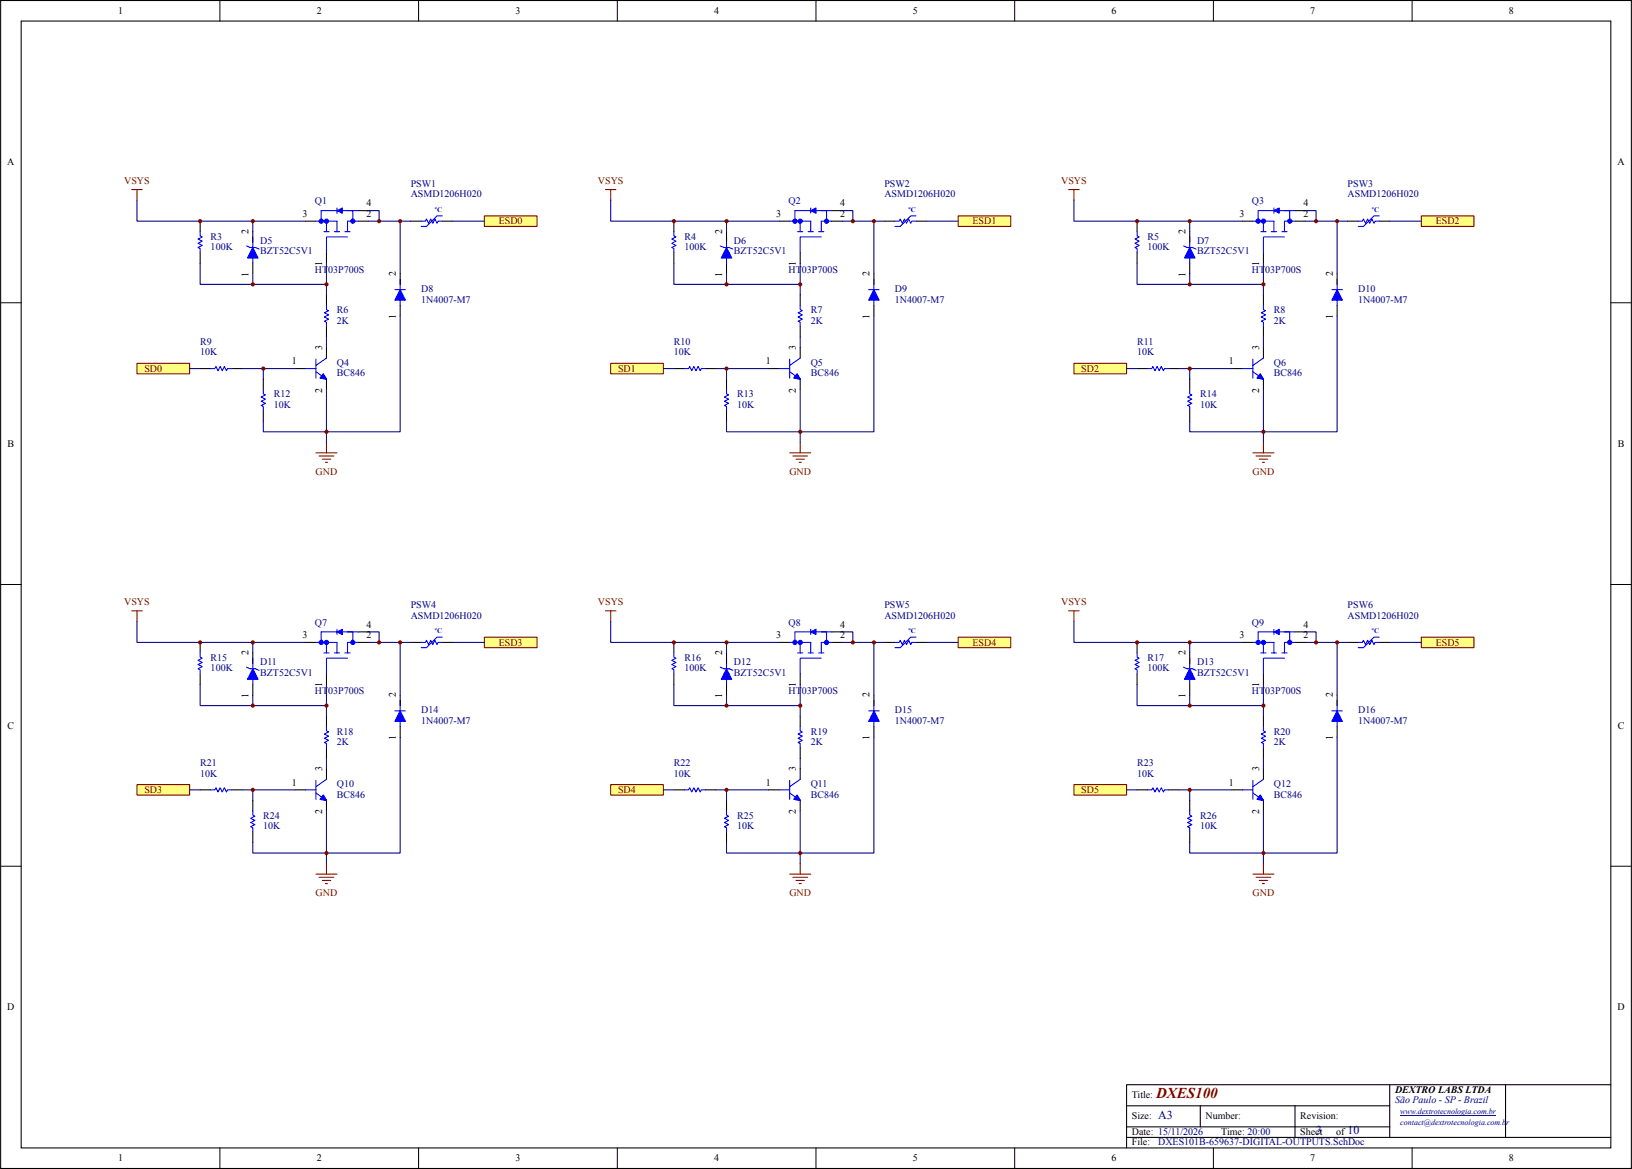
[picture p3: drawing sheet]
<svg xmlns="http://www.w3.org/2000/svg" width="394mm" height="282mm" viewBox="0 0 394 282" stroke-linecap="round" stroke-linejoin="round" font-family="sans-serif">
<path d="M.2 .1h393.3v281.7h-393.3zM5.1 5.1h383.5v271.7h-383.5z" fill="none" stroke="#000" stroke-width=".25"/>
<g fill="none" stroke="#000" stroke-width=".24">
<path d="M53 .1v5M101 .1v5M148.9 .1v5M196.8 .1v5M244.8 .1v5M292.7 .1v5M340.7 .1v5M.2 73h4.9M388.6 73h4.9M.2 140.9h4.9M388.6 140.9h4.9M.2 208.9h4.9"/>
<path d="M388.6 208.9h4.9M53 276.8v5M101 276.8v5M148.9 276.8v5M196.8 276.8v5M244.8 276.8v5M292.7 276.8v5M340.7 276.8v5"/>
</g>
<path d="M33 87.6h12.7v2.6h-12.7z" fill="#ffff80" stroke="#800000" stroke-width=".25"/>
<path d="M337.8 268.9h23.1" fill="none" stroke="#000080" stroke-width=".24"/>
<g fill="none" stroke="#000" stroke-width=".25">
<path d="M48.3 53.3v2.6M61 55.9v2.5M73.7 53.3h2.5M86.4 53.3h2.5M86.4 50.8h2.5M99.1 53.3h2.5M106.7 53.3h2.5M48.3 61v2.5M61 63.5v2.5M78.8 61v2.5M78.8 71.1v2.5M78.8 78.7v2.6"/>
<path d="M96.5 66v2.6M96.5 73.6v2.6M48.3 88.9h2.5M55.9 88.9h2.5M63.5 91.4v2.6M63.5 99v2.6M71.1 88.9h2.6M78.8 83.8v2.5M78.8 91.4v2.6M271.8 266.7h63.5M271.8 274.3h116.8M271.8 271.7h63.5"/>
<path d="M289.5 266.7v5M312.4 266.7v7.6M335.3 261.6v12.7M363.2 261.6h-91.4v15.2M388.6 261.6h-25.4v12.7"/>
</g>
<g fill="none" stroke="#00f" stroke-width=".25">
<path d="M48.3 55.9v1l.5 .2-1 .6 1 .5-1 .5 1 .5-1 .5 .5 .2v1.1M59.5 59.3l.8 .4h1.3l.9 .4M61 57.1v2.6M76.2 53.3h5.1v2.6M78.1 55.9h1.3M78.8 53.3v2.6M80.7 55.9h1.2M81.3 50.2v1.2M83.2 55.9h1.3M83.8 57.1h-5v3.9M85.1 50.8v2.5M86.4 53.3h-2.6v2.6"/>
<path d="M86.4 50.8h-8.9v2.5M101.6 53.3h1l.3-.5 .5 1 .5-1 .5 1 .5-1 .5 1 .3-.5h1M106.7 52.1h-1.3l-2.5 2.5h-1.3M60.3 61h1.3M61 61v2.5M78.8 73.6v1.1l.5 .2-1.1 .5 1.1 .5-1.1 .5 1.1 .6-1.1 .5 .6 .2v1M95.3 69.8h2.5M95.9 71.1h1.3M96.5 67.3v2.5M96.5 71.1v2.5M50.8 88.9h1l.3-.5 .5 1 .5-1 .5 1 .5-1 .5 1 .3-.5h1M63.5 94v1l.5 .2-1 .5 1 .6-1 .5 1 .5-1 .5 .5 .2v1"/>
<path d="M73.7 88.9h2.5M76.2 89.6l2.6 1.8M76.2 86.6v4.6M78 90.2l.8 1.2-1.6-.2zM78.8 86.3l-2.6 1.8"/>
</g>
<g fill="#00f" stroke="#00f" stroke-width=".25">
<path d="M81.3 50.8l1.3-.6v1.2z"/>
<path d="M78 90.2l.8 1.2-1.6-.2z"/>
<path d="M96.5 69.8l1.3 2.6h-2.5z"/>
<path d="M61 59.7l1.2 2.5h-2.5z"/>
<circle cx="78.8" cy="53.3" r=".51"/>
<circle cx="77.5" cy="53.3" r=".51"/>
<circle cx="85.1" cy="53.3" r=".51"/>
</g>
<path d="M31.8 45.7h2.5M33 45.7v2.6M76.2 109.2h5.1M77 110h3.5M77.7 110.7h2.1M78.5 111.5h.5M78.8 106.7v2.5" fill="none" stroke="#800000" stroke-width=".25"/>
<g fill="#ffff80" stroke="#800000" stroke-width=".25">
<path d="M116.9 52.1h12.6v2.5h-12.6z"/>
<path d="M147.3 87.6h12.7v2.6h-12.7z"/>
</g>
<g fill="none" stroke="#000" stroke-width=".25">
<path d="M162.6 53.3v2.6M175.3 55.9v2.5M188 53.3h2.5M200.7 53.3h2.5M200.7 50.8h2.5M213.4 53.3h2.5M221 53.3h2.5M162.6 61v2.5M175.3 63.5v2.5M193 61v2.5M193 71.1v2.5M193 78.7v2.6"/>
<path d="M210.8 66v2.6M210.8 73.6v2.6M162.6 88.9h2.5M170.2 88.9h2.5M175.3 91.4v2.6M175.3 99v2.6M185.4 88.9h2.6M193 83.8v2.5M193 91.4v2.6"/>
</g>
<g fill="none" stroke="#00f" stroke-width=".25">
<path d="M162.6 55.9v1l.5 .2-1 .6 1 .5-1 .5 1 .5-1 .5 .5 .2v1.1M173.7 59.3l.9 .4h1.3l.9 .4M175.3 57.1v2.6M190.5 53.3h5.1v2.6M192.4 55.9h1.3M193 53.3v2.6M194.9 55.9h1.3M195.6 50.2v1.2M197.5 55.9h1.3M198.1 57.1h-5.1v3.9M199.4 50.8v2.5M200.7 53.3h-2.6v2.6"/>
<path d="M200.7 50.8h-8.9v2.5M215.9 53.3h1l.3-.5 .5 1 .5-1 .5 1 .5-1 .5 1 .3-.5h1M221 52.1h-1.3l-2.5 2.5h-1.3M174.6 61h1.3M175.3 61v2.5M193 73.6v1.1l.5 .2-1 .5 1 .5-1 .5 1 .6-1 .5 .5 .2v1M209.5 69.8h2.6M210.2 71.1h1.3M210.8 67.3v2.5M210.8 71.1v2.5M165.1 88.9h1l.3-.5 .5 1 .5-1 .5 1 .5-1 .5 1 .3-.5h1M175.3 94v1l.5 .2-1 .5 1 .6-1 .5 1 .5-1 .5 .5 .2v1"/>
<path d="M188 88.9h2.5M190.5 89.6l2.5 1.8M190.5 86.6v4.6M192.3 90.2l.7 1.2-1.5-.2zM193 86.3l-2.5 1.8"/>
</g>
<g fill="#00f" stroke="#00f" stroke-width=".25">
<path d="M195.6 50.8l1.2-.6v1.2z"/>
<path d="M192.3 90.2l.7 1.2-1.5-.2z"/>
<path d="M210.8 69.8l1.3 2.6h-2.6z"/>
<path d="M175.3 59.7l1.2 2.5h-2.5z"/>
<circle cx="193" cy="53.3" r=".51"/>
<circle cx="191.8" cy="53.3" r=".51"/>
<circle cx="199.4" cy="53.3" r=".51"/>
</g>
<path d="M146.1 45.7h2.5M147.3 45.7v2.6M190.5 109.2h5.1M191.3 110h3.5M192 110.7h2.1M192.8 111.5h.5M193 106.7v2.5" fill="none" stroke="#800000" stroke-width=".25"/>
<g fill="#ffff80" stroke="#800000" stroke-width=".25">
<path d="M231.1 52.1h12.7v2.5h-12.7z"/>
<path d="M259.1 87.6h12.7v2.6h-12.7z"/>
</g>
<g fill="none" stroke="#000" stroke-width=".25">
<path d="M274.3 53.3v2.6M287 55.9v2.5M299.7 53.3h2.5M312.4 53.3h2.5M312.4 50.8h2.5M325.1 53.3h2.5M332.7 53.3h2.6M274.3 61v2.5M287 63.5v2.5M304.8 61v2.5M304.8 71.1v2.5M304.8 78.7v2.6"/>
<path d="M322.6 66v2.6M322.6 73.6v2.6M274.3 88.9h2.5M281.9 88.9h2.6M287 91.4v2.6M287 99v2.6M297.2 88.9h2.5M304.8 83.8v2.5M304.8 91.4v2.6"/>
</g>
<g fill="none" stroke="#00f" stroke-width=".25">
<path d="M274.3 55.9v1l.5 .2-1 .6 1 .5-1 .5 1 .5-1 .5 .5 .2v1.1M285.5 59.3l.9 .4h1.2l.9 .4M287 57.1v2.6M302.2 53.3h5.1v2.6M304.1 55.9h1.3M304.8 53.3v2.6M306.7 55.9h1.3M307.3 50.2v1.2M309.2 55.9h1.3M309.9 57.1h-5.1v3.9M311.1 50.8v2.5M312.4 53.3h-2.5v2.6"/>
<path d="M312.4 50.8h-8.9v2.5M327.6 53.3h1.1l.2-.5 .5 1 .5-1 .5 1 .5-1 .6 1 .2-.5h1M332.7 52.1h-1.2l-2.6 2.5h-1.3M286.4 61h1.2M287 61v2.5M304.8 73.6v1.1l.5 .2-1 .5 1 .5-1 .5 1 .6-1 .5 .5 .2v1M321.3 69.8h2.5M321.9 71.1h1.3M322.6 67.3v2.5M322.6 71.1v2.5M276.8 88.9h1.1l.2-.5 .5 1 .5-1 .5 1 .5-1 .6 1 .2-.5h1M287 94v1l.5 .2-1 .5 1 .6-1 .5 1 .5-1 .5 .5 .2v1"/>
<path d="M299.7 88.9h2.5M302.2 89.6l2.6 1.8M302.2 86.6v4.6M304 90.2l.8 1.2-1.5-.2zM304.8 86.3l-2.6 1.8"/>
</g>
<g fill="#00f" stroke="#00f" stroke-width=".25">
<path d="M307.3 50.8l1.3-.6v1.2z"/>
<path d="M304 90.2l.8 1.2-1.5-.2z"/>
<path d="M322.6 69.8l1.2 2.6h-2.5z"/>
<path d="M287 59.7l1.3 2.5h-2.6z"/>
<circle cx="304.8" cy="53.3" r=".51"/>
<circle cx="303.5" cy="53.3" r=".51"/>
<circle cx="311.1" cy="53.3" r=".51"/>
</g>
<path d="M257.8 45.7h2.5M259.1 45.7v2.6M302.2 109.2h5.1M303 110h3.6M303.8 110.7h2M304.5 111.5h.5M304.8 106.7v2.5" fill="none" stroke="#800000" stroke-width=".25"/>
<g fill="#ffff80" stroke="#800000" stroke-width=".25">
<path d="M342.9 52.1h12.7v2.5h-12.7z"/>
<path d="M33 189.2h12.7v2.5h-12.7z"/>
</g>
<g fill="none" stroke="#000" stroke-width=".25">
<path d="M48.3 154.9v2.6M61 157.5v2.5M73.7 154.9h2.5M86.4 154.9h2.5M86.4 152.4h2.5M99.1 154.9h2.5M106.7 154.9h2.5M48.3 162.5v2.6M61 165.1v2.5M78.8 162.5v2.6M78.8 172.7v2.5M96.5 167.6v2.6"/>
<path d="M96.5 175.2v2.6M48.3 190.5h2.5M55.9 190.5h2.5M61 193v2.6M71.1 190.5h2.6M78.8 180.3v2.6M78.8 185.4v2.5M78.8 193v2.6M61 200.6v2.6"/>
</g>
<g fill="none" stroke="#00f" stroke-width=".25">
<path d="M48.3 157.5v1l.5 .2-1 .5 1 .5-1 .6 1 .5-1 .5 .5 .2v1M61 158.7v2.6M76.2 154.9h5.1v2.6M78.1 157.5h1.3M78.8 154.9v2.6M80.7 157.5h1.2M81.3 151.7v1.3M83.2 157.5h1.3M83.8 158.7h-5v3.8M85.1 152.4v2.5M86.4 154.9h-2.6v2.6M86.4 152.4h-8.9v2.5"/>
<path d="M101.6 154.9h1l.3-.5 .5 1 .5-1 .5 1 .5-1 .5 1 .3-.5h1M106.7 153.6h-1.3l-2.5 2.6h-1.3M59.5 160.9l.8 .4h1.3l.9 .3M60.3 162.5h1.3M61 162.5v2.6M78.8 175.2v1.1l.5 .2-1.1 .5 1.1 .5-1.1 .5 1.1 .5-1.1 .5 .6 .3v1M95.3 171.4h2.5M95.9 172.7h1.3M96.5 168.9v2.5M96.5 172.7v2.5M50.8 190.5h1l.3-.5 .5 1 .5-1 .5 1 .5-1 .5 1 .3-.5h1M61 195.6v1l.5 .2-1 .5 1 .5-1 .5 1 .6-1 .5 .5 .2v1"/>
<path d="M73.7 190.5h2.5M76.2 191.2l2.6 1.8M76.2 188.2v4.6M78 191.7l.8 1.3-1.6-.2zM78.8 187.9l-2.6 1.8"/>
</g>
<g fill="#00f" stroke="#00f" stroke-width=".25">
<path d="M81.3 152.4l1.3-.7v1.3z"/>
<path d="M78 191.7l.8 1.3-1.6-.2z"/>
<path d="M96.5 171.4l1.3 2.6h-2.5z"/>
<path d="M61 161.3l1.2 2.5h-2.5z"/>
<circle cx="78.8" cy="154.9" r=".51"/>
<circle cx="77.5" cy="154.9" r=".51"/>
<circle cx="85.1" cy="154.9" r=".51"/>
</g>
<path d="M31.8 147.3h2.5M33 147.3v2.5M76.2 210.8h5.1M77 211.6h3.5M77.7 212.3h2.1M78.5 213.1h.5M78.8 208.3v2.5" fill="none" stroke="#800000" stroke-width=".25"/>
<g fill="#ffff80" stroke="#800000" stroke-width=".25">
<path d="M116.9 153.6h12.6v2.6h-12.6z"/>
<path d="M147.3 189.2h12.7v2.5h-12.7z"/>
</g>
<g fill="none" stroke="#000" stroke-width=".25">
<path d="M162.6 154.9v2.6M175.3 157.5v2.5M188 154.9h2.5M200.7 154.9h2.5M200.7 152.4h2.5M213.4 154.9h2.5M221 154.9h2.5M162.6 162.5v2.6M175.3 165.1v2.5M193 162.5v2.6M193 172.7v2.5M210.8 167.6v2.6"/>
<path d="M210.8 175.2v2.6M162.6 190.5h2.5M170.2 190.5h2.5M175.3 193v2.6M185.4 190.5h2.6M193 180.3v2.6M193 185.4v2.5M193 193v2.6M175.3 200.6v2.6"/>
</g>
<g fill="none" stroke="#00f" stroke-width=".25">
<path d="M162.6 157.5v1l.5 .2-1 .5 1 .5-1 .6 1 .5-1 .5 .5 .2v1M175.3 158.7v2.6M190.5 154.9h5.1v2.6M192.4 157.5h1.3M193 154.9v2.6M194.9 157.5h1.3M195.6 151.7v1.3M197.5 157.5h1.3M198.1 158.7h-5.1v3.8M199.4 152.4v2.5M200.7 154.9h-2.6v2.6M200.7 152.4h-8.9v2.5"/>
<path d="M215.9 154.9h1l.3-.5 .5 1 .5-1 .5 1 .5-1 .5 1 .3-.5h1M221 153.6h-1.3l-2.5 2.6h-1.3M173.7 160.9l.9 .4h1.3l.9 .3M174.6 162.5h1.3M175.3 162.5v2.6M193 175.2v1.1l.5 .2-1 .5 1 .5-1 .5 1 .5-1 .5 .5 .3v1M209.5 171.4h2.6M210.2 172.7h1.3M210.8 168.9v2.5M210.8 172.7v2.5M165.1 190.5h1l.3-.5 .5 1 .5-1 .5 1 .5-1 .5 1 .3-.5h1M175.3 195.6v1l.5 .2-1 .5 1 .5-1 .5 1 .6-1 .5 .5 .2v1"/>
<path d="M188 190.5h2.5M190.5 191.2l2.5 1.8M190.5 188.2v4.6M192.3 191.7l.7 1.3-1.5-.2zM193 187.9l-2.5 1.8"/>
</g>
<g fill="#00f" stroke="#00f" stroke-width=".25">
<path d="M195.6 152.4l1.2-.7v1.3z"/>
<path d="M192.3 191.7l.7 1.3-1.5-.2z"/>
<path d="M210.8 171.4l1.3 2.6h-2.6z"/>
<path d="M175.3 161.3l1.2 2.5h-2.5z"/>
<circle cx="193" cy="154.9" r=".51"/>
<circle cx="191.8" cy="154.9" r=".51"/>
<circle cx="199.4" cy="154.9" r=".51"/>
</g>
<path d="M146.1 147.3h2.5M147.3 147.3v2.5M190.5 210.8h5.1M191.3 211.6h3.5M192 212.3h2.1M192.8 213.1h.5M193 208.3v2.5" fill="none" stroke="#800000" stroke-width=".25"/>
<g fill="#ffff80" stroke="#800000" stroke-width=".25">
<path d="M231.1 153.6h12.7v2.6h-12.7z"/>
<path d="M259.1 189.2h12.7v2.5h-12.7z"/>
</g>
<g fill="none" stroke="#000" stroke-width=".25">
<path d="M274.3 154.9v2.6M287 157.5v2.5M299.7 154.9h2.5M312.4 154.9h2.5M312.4 152.4h2.5M325.1 154.9h2.5M332.7 154.9h2.6M274.3 162.5v2.6M287 165.1v2.5M304.8 162.5v2.6M304.8 172.7v2.5M322.6 167.6v2.6"/>
<path d="M322.6 175.2v2.6M274.3 190.5h2.5M281.9 190.5h2.6M287 193v2.6M297.2 190.5h2.5M304.8 180.3v2.6M304.8 185.4v2.5M304.8 193v2.6M287 200.6v2.6"/>
</g>
<g fill="none" stroke="#00f" stroke-width=".25">
<path d="M274.3 157.5v1l.5 .2-1 .5 1 .5-1 .6 1 .5-1 .5 .5 .2v1M287 158.7v2.6M302.2 154.9h5.1v2.6M304.1 157.5h1.3M304.8 154.9v2.6M306.7 157.5h1.3M307.3 151.7v1.3M309.2 157.5h1.3M309.9 158.7h-5.1v3.8M311.1 152.4v2.5M312.4 154.9h-2.5v2.6M312.4 152.4h-8.9v2.5"/>
<path d="M327.6 154.9h1.1l.2-.5 .5 1 .5-1 .5 1 .5-1 .6 1 .2-.5h1M332.7 153.6h-1.2l-2.6 2.6h-1.3M285.5 160.9l.9 .4h1.2l.9 .3M286.4 162.5h1.2M287 162.5v2.6M304.8 175.2v1.1l.5 .2-1 .5 1 .5-1 .5 1 .5-1 .5 .5 .3v1M321.3 171.4h2.5M321.9 172.7h1.3M322.6 168.9v2.5M322.6 172.7v2.5M276.8 190.5h1.1l.2-.5 .5 1 .5-1 .5 1 .5-1 .6 1 .2-.5h1M287 195.6v1l.5 .2-1 .5 1 .5-1 .5 1 .6-1 .5 .5 .2v1"/>
<path d="M299.7 190.5h2.5M302.2 191.2l2.6 1.8M302.2 188.2v4.6M304 191.7l.8 1.3-1.5-.2zM304.8 187.9l-2.6 1.8"/>
</g>
<g fill="#00f" stroke="#00f" stroke-width=".25">
<path d="M307.3 152.4l1.3-.7v1.3z"/>
<path d="M304 191.7l.8 1.3-1.5-.2z"/>
<path d="M322.6 171.4l1.2 2.6h-2.5z"/>
<path d="M287 161.3l1.3 2.5h-2.6z"/>
<circle cx="304.8" cy="154.9" r=".51"/>
<circle cx="303.5" cy="154.9" r=".51"/>
<circle cx="311.1" cy="154.9" r=".51"/>
</g>
<path d="M257.8 147.3h2.5M259.1 147.3v2.5M302.2 210.8h5.1M303 211.6h3.6M303.8 212.3h2M304.5 213.1h.5M304.8 208.3v2.5" fill="none" stroke="#800000" stroke-width=".25"/>
<path d="M342.9 153.6h12.7v2.6h-12.7z" fill="#ffff80" stroke="#800000" stroke-width=".25"/>
<g fill="none" stroke="#000080" stroke-width=".25">
<path d="M33 48.3v5h40.7M61 53.3v2.6M88.9 50.8h2.6v2.5M88.9 53.3h10.2M96.5 53.3v12.7M109.2 53.3h7.7M147.3 48.3v5h40.7M175.3 53.3v2.6M203.2 50.8h2.5v2.5M203.2 53.3h10.2M210.8 53.3v12.7M223.5 53.3h7.6"/>
<path d="M259.1 48.3v5h40.6M287 53.3v2.6M314.9 50.8h2.6v2.5M314.9 53.3h10.2M322.6 53.3v12.7M335.3 53.3h7.6M48.3 63.5v5.1h30.5v2.5M61 66v2.6M78.8 63.5v5.1M96.5 76.2v27.9h-33v-2.5M162.6 63.5v5.1h30.4v2.5M175.3 66v2.6"/>
<path d="M193 63.5v5.1M210.8 76.2v27.9h-35.5v-2.5M274.3 63.5v5.1h30.5v2.5M287 66v2.6M304.8 63.5v5.1M322.6 76.2v27.9h-35.6v-2.5M45.7 88.9h2.6M58.4 88.9h12.7M63.5 88.9v2.5M78.8 81.3v2.5M78.8 94v12.7M160 88.9h2.6"/>
<path d="M172.7 88.9h12.7M175.3 88.9v2.5M193 81.3v2.5M193 94v12.7M271.8 88.9h2.5M284.5 88.9h12.7M287 88.9v2.5M304.8 81.3v2.5M304.8 94v12.7M33 149.8v5.1h40.7M61 154.9v2.6M88.9 152.4h2.6v2.5"/>
<path d="M88.9 154.9h10.2M96.5 154.9v12.7M109.2 154.9h7.7M147.3 149.8v5.1h40.7M175.3 154.9v2.6M203.2 152.4h2.5v2.5M203.2 154.9h10.2M210.8 154.9v12.7M223.5 154.9h7.6M259.1 149.8v5.1h40.6M287 154.9v2.6M314.9 152.4h2.6v2.5"/>
<path d="M314.9 154.9h10.2M322.6 154.9v12.7M335.3 154.9h7.6M48.3 165.1v5.1h30.5v2.5M61 167.6v2.6M78.8 165.1v5.1M96.5 177.8v27.9h-35.5v-2.5M162.6 165.1v5.1h30.4v2.5M175.3 167.6v2.6M193 165.1v5.1M210.8 177.8v27.9h-35.5v-2.5M274.3 165.1v5.1h30.5v2.5"/>
<path d="M287 167.6v2.6M304.8 165.1v5.1M322.6 177.8v27.9h-35.6v-2.5M45.7 190.5h2.6M58.4 190.5h12.7M61 190.5v2.5M78.8 182.9v2.5M78.8 195.6v12.7M160 190.5h2.6M172.7 190.5h12.7M175.3 190.5v2.5M193 182.9v2.5"/>
<path d="M193 195.6v12.7M271.8 190.5h2.5M284.5 190.5h12.7M287 190.5v2.5M304.8 182.9v2.5M304.8 195.6v12.7"/>
</g>
<g fill="#800000">
<circle cx="48.3" cy="154.9" r=".51"/>
<circle cx="48.3" cy="53.3" r=".51"/>
<circle cx="61" cy="190.5" r=".51"/>
<circle cx="61" cy="170.2" r=".51"/>
<circle cx="61" cy="154.9" r=".51"/>
<circle cx="61" cy="68.6" r=".51"/>
<circle cx="61" cy="53.3" r=".51"/>
<circle cx="63.5" cy="88.9" r=".51"/>
<circle cx="78.8" cy="205.7" r=".51"/>
<circle cx="78.8" cy="170.2" r=".51"/>
<circle cx="78.8" cy="104.1" r=".51"/>
<circle cx="78.8" cy="68.6" r=".51"/>
<circle cx="91.5" cy="154.9" r=".51"/>
<circle cx="91.5" cy="53.3" r=".51"/>
<circle cx="96.5" cy="154.9" r=".51"/>
<circle cx="96.5" cy="53.3" r=".51"/>
<circle cx="162.6" cy="154.9" r=".51"/>
<circle cx="162.6" cy="53.3" r=".51"/>
<circle cx="175.3" cy="190.5" r=".51"/>
<circle cx="175.3" cy="170.2" r=".51"/>
<circle cx="175.3" cy="154.9" r=".51"/>
<circle cx="175.3" cy="88.9" r=".51"/>
<circle cx="175.3" cy="68.6" r=".51"/>
<circle cx="175.3" cy="53.3" r=".51"/>
<circle cx="193" cy="205.7" r=".51"/>
<circle cx="193" cy="170.2" r=".51"/>
<circle cx="193" cy="104.1" r=".51"/>
<circle cx="193" cy="68.6" r=".51"/>
<circle cx="205.7" cy="154.9" r=".51"/>
<circle cx="205.7" cy="53.3" r=".51"/>
<circle cx="210.8" cy="154.9" r=".51"/>
<circle cx="210.8" cy="53.3" r=".51"/>
<circle cx="274.3" cy="154.9" r=".51"/>
<circle cx="274.3" cy="53.3" r=".51"/>
<circle cx="287" cy="190.5" r=".51"/>
<circle cx="287" cy="170.2" r=".51"/>
<circle cx="287" cy="154.9" r=".51"/>
<circle cx="287" cy="88.9" r=".51"/>
<circle cx="287" cy="68.6" r=".51"/>
<circle cx="287" cy="53.3" r=".51"/>
<circle cx="304.8" cy="205.7" r=".51"/>
<circle cx="304.8" cy="170.2" r=".51"/>
<circle cx="304.8" cy="104.1" r=".51"/>
<circle cx="304.8" cy="68.6" r=".51"/>
<circle cx="317.5" cy="154.9" r=".51"/>
<circle cx="317.5" cy="53.3" r=".51"/>
<circle cx="322.6" cy="154.9" r=".51"/>
<circle cx="322.6" cy="53.3" r=".51"/>
</g>
<text font-size="3.6" fill="#800000" x="278.9" y="264.7">DXES100</text>
<g font-size="2.9" fill="#000080">
<text x="279.4" y="269.9">A3</text>
<text x="317.5" y="273.5">3</text>
<text x="325.1" y="273.5">10</text>
</g>
<g font-size="2.4">
<text x="28.5" y="3.4">1</text>
<text x="76.4" y="3.4">2</text>
<text x="124.3" y="3.4">3</text>
<text x="172.3" y="3.4">4</text>
<text x="220.2" y="3.4">5</text>
<text x="268.1" y="3.4">6</text>
<text x="316.1" y="3.4">7</text>
<text x="364" y="3.4">8</text>
<text x="1.8" y="39.8">A</text>
<text x="390.2" y="39.8">A</text>
<text x="73" y="52.3">3</text>
<text x="88.4" y="52.3">2</text>
<text x="88.4" y="49.8">4</text>
<text x="187.3" y="52.3">3</text>
<text x="202.7" y="52.3">2</text>
<text x="202.7" y="49.8">4</text>
<text x="299" y="52.3">3</text>
<text x="314.4" y="52.3">2</text>
<text x="314.4" y="49.8">4</text>
<text x="59.9" y="56.4" transform="rotate(-90 59.9 56.4)">2</text>
<text x="174.2" y="56.4" transform="rotate(-90 174.2 56.4)">2</text>
<text x="286" y="56.4" transform="rotate(-90 286 56.4)">2</text>
<text x="77.7" y="64.2" transform="rotate(-90 77.7 64.2)">1</text>
<text x="192" y="64.2" transform="rotate(-90 192 64.2)">1</text>
<text x="303.8" y="64.2" transform="rotate(-90 303.8 64.2)">1</text>
<text x="59.9" y="66.7" transform="rotate(-90 59.9 66.7)">1</text>
<text x="95.5" y="66.5" transform="rotate(-90 95.5 66.5)">2</text>
<text x="174.2" y="66.7" transform="rotate(-90 174.2 66.7)">1</text>
<text x="209.8" y="66.5" transform="rotate(-90 209.8 66.5)">2</text>
<text x="286" y="66.7" transform="rotate(-90 286 66.7)">1</text>
<text x="321.5" y="66.5" transform="rotate(-90 321.5 66.5)">2</text>
<text x="95.5" y="76.9" transform="rotate(-90 95.5 76.9)">1</text>
<text x="209.8" y="76.9" transform="rotate(-90 209.8 76.9)">1</text>
<text x="321.5" y="76.9" transform="rotate(-90 321.5 76.9)">1</text>
<text x="70.4" y="87.9">1</text>
<text x="77.7" y="84.3" transform="rotate(-90 77.7 84.3)">3</text>
<text x="184.7" y="87.9">1</text>
<text x="192" y="84.3" transform="rotate(-90 192 84.3)">3</text>
<text x="296.5" y="87.9">1</text>
<text x="303.8" y="84.3" transform="rotate(-90 303.8 84.3)">3</text>
<text x="77.7" y="94.7" transform="rotate(-90 77.7 94.7)">2</text>
<text x="192" y="94.7" transform="rotate(-90 192 94.7)">2</text>
<text x="303.8" y="94.7" transform="rotate(-90 303.8 94.7)">2</text>
<text x="1.8" y="107.8">B</text>
<text x="390.3" y="107.8">B</text>
<text x="73" y="153.9">3</text>
<text x="88.4" y="153.9">2</text>
<text x="88.4" y="151.3">4</text>
<text x="187.3" y="153.9">3</text>
<text x="202.7" y="153.9">2</text>
<text x="202.7" y="151.3">4</text>
<text x="299" y="153.9">3</text>
<text x="314.4" y="153.9">2</text>
<text x="314.4" y="151.3">4</text>
<text x="59.9" y="158" transform="rotate(-90 59.9 158)">2</text>
<text x="174.2" y="158" transform="rotate(-90 174.2 158)">2</text>
<text x="286" y="158" transform="rotate(-90 286 158)">2</text>
<text x="77.7" y="165.8" transform="rotate(-90 77.7 165.8)">1</text>
<text x="192" y="165.8" transform="rotate(-90 192 165.8)">1</text>
<text x="303.8" y="165.8" transform="rotate(-90 303.8 165.8)">1</text>
<text x="59.9" y="168.3" transform="rotate(-90 59.9 168.3)">1</text>
<text x="95.5" y="168.1" transform="rotate(-90 95.5 168.1)">2</text>
<text x="174.2" y="168.3" transform="rotate(-90 174.2 168.3)">1</text>
<text x="209.8" y="168.1" transform="rotate(-90 209.8 168.1)">2</text>
<text x="286" y="168.3" transform="rotate(-90 286 168.3)">1</text>
<text x="321.5" y="168.1" transform="rotate(-90 321.5 168.1)">2</text>
<text x="1.8" y="175.7">C</text>
<text x="95.5" y="178.5" transform="rotate(-90 95.5 178.5)">1</text>
<text x="209.8" y="178.5" transform="rotate(-90 209.8 178.5)">1</text>
<text x="321.5" y="178.5" transform="rotate(-90 321.5 178.5)">1</text>
<text x="390.3" y="175.7">C</text>
<text x="77.7" y="185.9" transform="rotate(-90 77.7 185.9)">3</text>
<text x="192" y="185.9" transform="rotate(-90 192 185.9)">3</text>
<text x="303.8" y="185.9" transform="rotate(-90 303.8 185.9)">3</text>
<text x="70.4" y="189.4">1</text>
<text x="184.7" y="189.4">1</text>
<text x="296.5" y="189.4">1</text>
<text x="77.7" y="196.3" transform="rotate(-90 77.7 196.3)">2</text>
<text x="192" y="196.3" transform="rotate(-90 192 196.3)">2</text>
<text x="303.8" y="196.3" transform="rotate(-90 303.8 196.3)">2</text>
<text x="1.8" y="243.6">D</text>
<text x="390.2" y="243.6">D</text>
<text x="336.5" y="263.5">DEXTRO LABS LTDA</text>
<text x="273" y="264.7">Title:</text>
<text x="273" y="269.8">Size:</text>
<text x="290.8" y="269.8">Number:</text>
<text x="313.7" y="269.8">Revision:</text>
<text x="273" y="273.6">Date: 15/11/2026</text>
<text x="294.6" y="273.6">Time: 20:00</text>
<text x="313.7" y="273.6">Sheet</text>
<text x="322.3" y="273.6">of</text>
<text x="28.5" y="280.1">1</text>
<text x="76.4" y="280.1">2</text>
<text x="124.3" y="280.1">3</text>
<text x="172.3" y="280.1">4</text>
<text x="220.2" y="280.1">5</text>
<text x="268.1" y="280.1">6</text>
<text x="273" y="276.2">File:</text>
<text x="316.1" y="280.1">7</text>
<text x="364" y="280.1">8</text>
</g>
<g font-size="2.4" fill="#800000">
<text x="30" y="44.3">VSYS</text>
<text x="144.2" y="44.3">VSYS</text>
<text x="256" y="44.3">VSYS</text>
<text x="120.3" y="54.1">ESD0</text>
<text x="234.6" y="54.1">ESD1</text>
<text x="346.3" y="54.1">ESD2</text>
<text x="34.8" y="89.7">SD0</text>
<text x="149.1" y="89.7">SD1</text>
<text x="260.8" y="89.7">SD2</text>
<text x="76.1" y="114.4">GND</text>
<text x="190.4" y="114.4">GND</text>
<text x="302.2" y="114.4">GND</text>
<text x="30" y="145.9">VSYS</text>
<text x="144.2" y="145.9">VSYS</text>
<text x="256" y="145.9">VSYS</text>
<text x="120.3" y="155.7">ESD3</text>
<text x="234.6" y="155.7">ESD4</text>
<text x="346.3" y="155.7">ESD5</text>
<text x="34.8" y="191.2">SD3</text>
<text x="149.1" y="191.2">SD4</text>
<text x="260.8" y="191.2">SD5</text>
<text x="76.1" y="216">GND</text>
<text x="190.4" y="216">GND</text>
<text x="302.2" y="216">GND</text>
</g>
<g font-size="2.4" fill="#000080">
<text x="99.1" y="45.1">PSW1</text>
<text x="99.1" y="47.6">ASMD1206H020</text>
<text x="213.4" y="45.1">PSW2</text>
<text x="213.4" y="47.6">ASMD1206H020</text>
<text x="325.1" y="45.1">PSW3</text>
<text x="325.1" y="47.6">ASMD1206H020</text>
<text x="76" y="49.3">Q1</text>
<text x="190.2" y="49.3">Q2</text>
<text x="302" y="49.3">Q3</text>
<text x="50.8" y="57.8">R3</text>
<text x="62.8" y="58.8">D5</text>
<text x="165.1" y="57.8">R4</text>
<text x="177" y="58.8">D6</text>
<text x="276.8" y="57.8">R5</text>
<text x="288.8" y="58.8">D7</text>
<text x="50.8" y="60.3">100K</text>
<text x="62.8" y="61.3">BZT52C5V1</text>
<text x="76" y="65.9">HT03P700S</text>
<text x="165.1" y="60.3">100K</text>
<text x="177" y="61.3">BZT52C5V1</text>
<text x="190.2" y="65.9">HT03P700S</text>
<text x="276.8" y="60.3">100K</text>
<text x="288.8" y="61.3">BZT52C5V1</text>
<text x="302" y="65.9">HT03P700S</text>
<text x="101.6" y="70.5">D8</text>
<text x="215.9" y="70.5">D9</text>
<text x="327.6" y="70.5">D10</text>
<text x="81.3" y="75.5">R6</text>
<text x="101.6" y="73">1N4007-M7</text>
<text x="195.6" y="75.5">R7</text>
<text x="215.9" y="73">1N4007-M7</text>
<text x="307.3" y="75.5">R8</text>
<text x="327.6" y="73">1N4007-M7</text>
<text x="48.3" y="83.2">R9</text>
<text x="81.3" y="78.1">2K</text>
<text x="162.6" y="83.2">R10</text>
<text x="195.6" y="78.1">2K</text>
<text x="274.3" y="83.2">R11</text>
<text x="307.3" y="78.1">2K</text>
<text x="48.3" y="85.7">10K</text>
<text x="81.3" y="88.2">Q4</text>
<text x="162.6" y="85.7">10K</text>
<text x="195.6" y="88.2">Q5</text>
<text x="274.3" y="85.7">10K</text>
<text x="307.3" y="88.2">Q6</text>
<text x="66.1" y="95.9">R12</text>
<text x="81.3" y="90.8">BC846</text>
<text x="177.8" y="95.9">R13</text>
<text x="195.6" y="90.8">BC846</text>
<text x="289.5" y="95.9">R14</text>
<text x="307.3" y="90.8">BC846</text>
<text x="66.1" y="98.4">10K</text>
<text x="177.8" y="98.4">10K</text>
<text x="289.5" y="98.4">10K</text>
<text x="99.1" y="146.6">PSW4</text>
<text x="99.1" y="149.2">ASMD1206H020</text>
<text x="213.4" y="146.6">PSW5</text>
<text x="213.4" y="149.2">ASMD1206H020</text>
<text x="325.1" y="146.6">PSW6</text>
<text x="325.1" y="149.2">ASMD1206H020</text>
<text x="76" y="150.8">Q7</text>
<text x="190.2" y="150.8">Q8</text>
<text x="302" y="150.8">Q9</text>
<text x="50.8" y="159.3">R15</text>
<text x="50.8" y="161.9">100K</text>
<text x="62.8" y="160.4">D11</text>
<text x="165.1" y="159.3">R16</text>
<text x="165.1" y="161.9">100K</text>
<text x="177" y="160.4">D12</text>
<text x="276.8" y="159.3">R17</text>
<text x="276.8" y="161.9">100K</text>
<text x="288.8" y="160.4">D13</text>
<text x="62.8" y="162.9">BZT52C5V1</text>
<text x="76" y="167.5">HT03P700S</text>
<text x="177" y="162.9">BZT52C5V1</text>
<text x="190.2" y="167.5">HT03P700S</text>
<text x="288.8" y="162.9">BZT52C5V1</text>
<text x="302" y="167.5">HT03P700S</text>
<text x="101.6" y="172">D14</text>
<text x="215.9" y="172">D15</text>
<text x="327.6" y="172">D16</text>
<text x="81.3" y="177.1">R18</text>
<text x="81.3" y="179.7">2K</text>
<text x="101.6" y="174.6">1N4007-M7</text>
<text x="195.6" y="177.1">R19</text>
<text x="195.6" y="179.7">2K</text>
<text x="215.9" y="174.6">1N4007-M7</text>
<text x="307.3" y="177.1">R20</text>
<text x="307.3" y="179.7">2K</text>
<text x="327.6" y="174.6">1N4007-M7</text>
<text x="48.3" y="184.7">R21</text>
<text x="162.6" y="184.7">R22</text>
<text x="274.3" y="184.7">R23</text>
<text x="48.3" y="187.3">10K</text>
<text x="81.3" y="189.8">Q10</text>
<text x="162.6" y="187.3">10K</text>
<text x="195.6" y="189.8">Q11</text>
<text x="274.3" y="187.3">10K</text>
<text x="307.3" y="189.8">Q12</text>
<text x="63.5" y="197.4">R24</text>
<text x="81.3" y="192.4">BC846</text>
<text x="177.8" y="197.4">R25</text>
<text x="195.6" y="192.4">BC846</text>
<text x="289.5" y="197.4">R26</text>
<text x="307.3" y="192.4">BC846</text>
<text x="63.5" y="200">10K</text>
<text x="177.8" y="200">10K</text>
<text x="289.5" y="200">10K</text>
<text x="336.5" y="266">São Paulo - SP - Brazil</text>
<text x="279.4" y="276.2">DXES101B-659637-DIGITAL-OUTPUTS.SchDoc</text>
</g>
<g font-size="1.9" fill="#000080">
<text x="337.8" y="268.7">www.dextrotecnologia.com.br</text>
<text x="337.8" y="271.2">contact@dextrotecnologia.com.br</text>
</g>
<g font-size="1.7" fill="#00f">
<text x="104.9" y="51.1">ºC</text>
<text x="219.2" y="51.1">ºC</text>
<text x="330.9" y="51.1">ºC</text>
<text x="104.9" y="152.7">ºC</text>
<text x="219.2" y="152.7">ºC</text>
<text x="330.9" y="152.7">ºC</text>
</g>
</svg>
